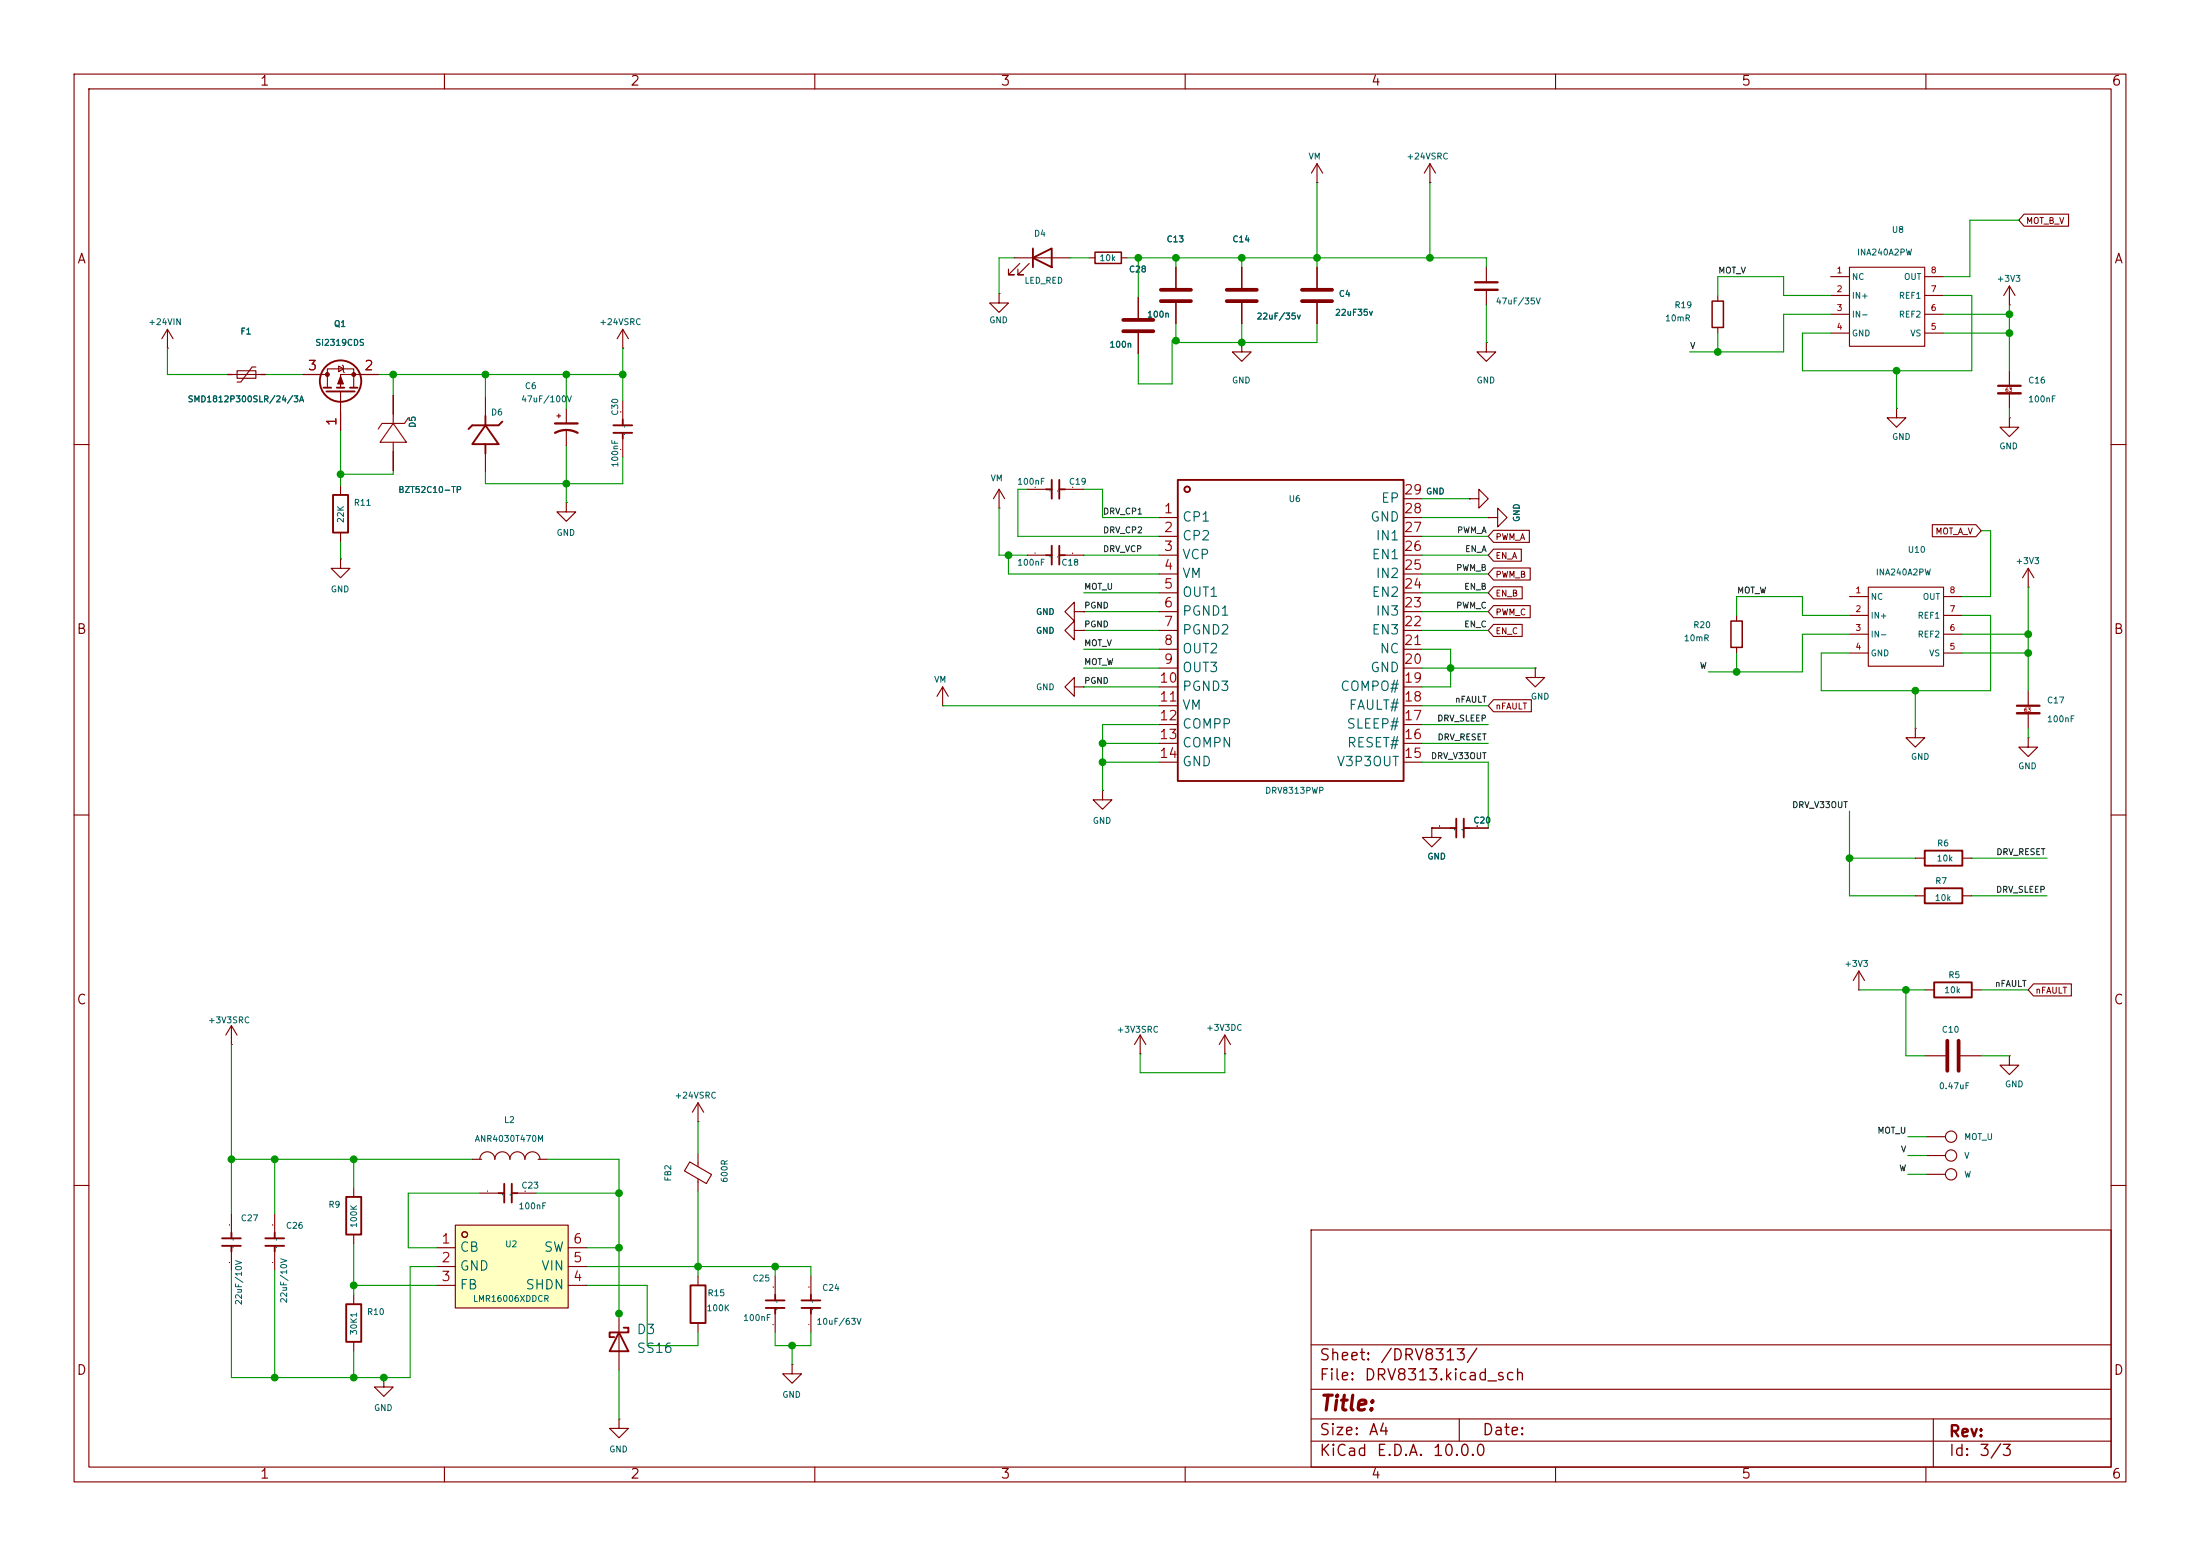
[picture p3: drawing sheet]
<svg xmlns="http://www.w3.org/2000/svg" width="297mm" height="210mm" viewBox="0 0 297 210" stroke-linecap="round" stroke-linejoin="round" font-family="sans-serif">
<g fill="none" stroke="#840000" stroke-width=".15">
<path d="M10 10h277v190h-277zM12 12h273v186h-273zM60 10v2M110 10v2M160 10v2M210 10v2M260 10v2M134.9 39.6v1.3h1.2l-1.2 1.3-1.3-1.3h1.3M134.9 39.6h.1M136.9 34.8h7.6M137.7 35.6l-1.6 1.5h.8h-.8v-.8M138.9 35.6l-1.5 1.5h.8h-.8v-.8"/>
<path d="M147.1 34.8h.7M151.4 34.8h.7M158.7 36.1v2.8M167.6 36.1v2.8M177.8 24.6h.1M177.8 22.1l-.8 1.3M177.8 22.1l.8 1.3M177.8 22.1v2.5M193 24.6h.1M193 22.1l-.7 1.3M193 22.1l.8 1.3M193 22.1v2.5"/>
<path d="M22.6 47h.1M22.6 44.5l-.8 1.2M22.6 44.5l.8 1.2M22.6 44.5v2.5M30.7 50.5h5.1M32 50h2.5v1.1h-2.5zM34.5 49.5h-.5l-1.5 2.1h-.5M40.9 50.5h3.3M44.2 52.3v-2.5h3.6v2.5M45.7 49.4l.7 .4-.7 .4zM46 52.8v5.4M46.2 49.3l.2 .1v.8l.1 .1"/>
<path d="M51.1 50.5h-5.1v1.8M53.1 53.3v2.6M65.5 53.6v2.5M75.2 56.1h.5M75.4 55.9v.5M76.5 55.1v2.1M76.5 58.2v2M84.1 47h.1M84.1 44.5l-.8 1.2M84.1 44.5l.7 1.2M84.1 44.5v2.5M84.1 54.1v2.5"/>
<path d="M84.1 59.2v2.5M153.7 40.1v2.8M153.7 45v2.8M158.7 40.9v2.8M167.6 40.9v2.8M200.7 46.2v1.3h1.2l-1.2 1.3-1.3-1.3h1.3M200.7 46.2h.1M271.3 50v2.1M271.3 53.1v2M10 60h2M46 75.4v1.3h-1.3l1.3 1.3 1.2-1.3h-1.2M46 75.4h.1"/>
<path d="M46 65.5v1.3M46 71.9v1.3M53.1 61v2.5M65.5 61.2v2.6M76.5 67.8v1.3h-1.3l1.3 1.3 1.2-1.3h-1.2M76.5 67.8h.1M134.9 68.6h.1M134.9 66l-.8 1.3M134.9 66l.7 1.3M134.9 66v2.6M138.7 74.9h2.5M138.7 66h2.5"/>
<path d="M143.8 74.9h2.5M143.8 66h2.5M156.5 69.9h2.5M156.5 72.4h2.5M156.5 74.9h2.5M156.5 77.5h2.5M189.5 69.9h2.5M189.5 72.4h2.5M189.5 74.9h2.5M189.5 77.5h2.5M189.5 67.3h2.5M198.4 67.3h1.2v-1.3l1.3 1.3-1.3 1.3v-1.3"/>
<path d="M198.4 67.3h.1M200.9 69.9h1.3v-1.3l1.3 1.3-1.3 1.2v-1.2M200.9 69.9h.1M252.2 79.2h10.2v10.7h-10.2zM273.8 79.2h.1M273.8 76.7l-.8 1.3M273.8 76.7l.8 1.3M273.8 76.7v2.5M285 60h2M145 85.1v-1.3l-1.2 1.3 1.2 1.3v-1.3h1.3M145 82.6v-1.3l-1.2 1.3 1.2 1.2v-1.2h1.3M145 92.7v-1.3l-1.2 1.3 1.2 1.3v-1.3h1.3"/>
<path d="M146.3 85.1h.1M146.3 82.6h.1M146.3 92.7h.1M156.5 80h2.5M156.5 82.6h2.5M156.5 85.1h2.5M156.5 87.6h2.5M156.5 90.2h2.5M156.5 92.7h2.5M156.5 95.3h2.5M156.5 97.8h2.5M189.5 80h2.5"/>
<path d="M189.5 82.6h2.5M189.5 85.1h2.5M189.5 87.6h2.5M189.5 90.2h2.5M189.5 92.7h2.5M189.5 95.3h2.5M189.5 97.8h2.5M207.3 90.2v1.2h1.2l-1.2 1.3-1.3-1.3h1.3M207.3 90.2h.1M234.4 83.1v.7M234.4 87.4v.7M249.7 83.1h2.5"/>
<path d="M249.7 85.6h2.5M249.7 88.1h2.5M249.7 80.5h2.5M258.6 98.3v1.3h1.2l-1.2 1.2-1.3-1.2h1.3M258.6 98.3h.1M262.4 83.1h2.5M262.4 85.6h2.5M262.4 88.1h2.5M262.4 80.5h2.5M273.8 99.6v1.2h1.3l-1.3 1.3-1.3-1.3h1.3M273.8 99.6h.1M10 110h2"/>
<path d="M148.8 106.7v1.3h1.3l-1.3 1.2-1.2-1.2h1.2M148.8 106.7h.1M156.5 100.3h2.5M156.5 102.9h2.5M189.5 100.3h2.5M189.5 102.9h2.5M193.3 111.8v1.2h1.3l-1.3 1.3-1.3-1.3h1.3M193.3 111.8h.1M193.3 111.8h2.5M198.4 111.8h2.5M285 110h2M153.9 139.7l-.7 1.3"/>
<path d="M153.9 139.7l.8 1.3M153.9 139.7v2.5M165.4 139.7l-.8 1.3M165.4 139.7l.7 1.3M165.4 139.7v2.5M251 133.6h.1M251 131.1l-.8 1.2M251 131.1l.7 1.2M251 131.1v2.5M63.8 156.5h1.2M64.8 156.5a1.02 1.02 0 0 1 1-1 1.02 1.02 0 0 1 1 1 1.01 1.01 0 0 1 1-1 1.01 1.01 0 0 1 1 1 1.01 1.01 0 0 1 1.1-1 1.01 1.01 0 0 1 1 1 1.02 1.02 0 0 1 1-1 1.02 1.02 0 0 1 1 1M72.6 156.5h1.3"/>
<path d="M93.1 156.8l3 1.7-.7 1.2-3-1.7zM94.2 151.4h.1M94.2 148.8l-.7 1.3M94.2 148.8l.8 1.3M94.2 148.8v2.6M94.2 155.7v1.8M94.2 159.1v1.7M153.9 142.2h.1M165.4 142.2h.1M260.1 156h2.5M260.1 153.4h2.5M260.1 158.5h2.5"/>
<path d="M10 160h2M31.2 163.8v2.6M31.2 168.9v2.6M37.1 163.8v2.6M37.1 168.9v2.6M47.8 160.3v1.2M47.8 166.6v1.3M47.8 174.8v1.2M64.8 161h2.5M69.8 161h2.6M83.6 177.3v7.6M94.2 172.2v1.3"/>
<path d="M94.2 178.6v1.2M177 166h108v32h-108zM285 160h2M47.8 181.1v1.3M51.8 185.9v1.3h-1.3l1.3 1.3 1.3-1.3h-1.3M51.8 185.9h.1M60 198v2M83.6 191.5v1.3h-1.3l1.3 1.3 1.2-1.3h-1.2M83.6 191.5h.1M110 198v2M160 198v2M177 194.5h108"/>
<path d="M177 191.5h108M177 187.5h108M177 181.5h108M197 191.5v3M210 198v2M260 198v2M261 191.5v6.5"/>
<circle cx="263.4" cy="158.5" r=".76"/>
<circle cx="263.4" cy="153.4" r=".76"/>
<circle cx="263.4" cy="156" r=".76"/>
</g>
<path d="M74.9 58.4a3.2 3.2 0 0 1 3.1 0M74.9 57.2h3.1M269.7 52.1h3.1" fill="none" stroke="#840000" stroke-width=".3"/>
<path d="M269.7 53.1h3.1" fill="none" stroke="#840000" stroke-width=".33"/>
<g fill="none" stroke="#840000" stroke-width=".25">
<path d="M139.4 34.8l2.6-1.3v2.6zM139.4 33.5v2.6M43.7 52.3h1M44.1 52.8h3.8M45.5 52.3h1M47.2 52.3h1.1M65.5 57.4l1.8 2.5h-3.5zM65.5 56.1v1.3M65.5 59.9v1.3M67.8 56.9l-.5 .5h-3.5l-.6 .5M82.8 57.4h2.5M82.8 58.4h2.5"/>
<path d="M84.1 56.6v.8M84.1 58.4v.8M45 66.8h2v5.1h-2zM141.2 66h.8M141.2 74.9h.8M142 64.8v2.5M142 73.7v2.5M143 66h.8M143 64.8v2.5M143 73.7v2.5M143 74.9h.8M159 64.8h30.5v40.6h-30.5z"/>
<path d="M195.8 111.8h.8M196.6 110.5v2.5M197.6 111.8h.8M197.6 110.5v2.5M68.1 159.8v2.5M69.1 159.8v2.5M30 167.1h2.5M30 168.1h2.5M31.2 166.4v.7M31.2 168.1v.8M35.8 167.1h2.6M35.8 168.1h2.6"/>
<path d="M37.1 166.4v.7M37.1 168.1v.8M46.7 176h2.1v5.1h-2.1zM46.7 161.5h2.1v5.1h-2.1zM67.3 161h.8M69.1 161h.7M83.6 179.8l1.2 2.6h-2.5zM84.2 179.2h.6v.6h-2.5v.7h.6M93.2 173.5h2v5.1h-2z"/>
<circle cx="46" cy="51.4" r="2.79"/>
<circle cx="160.3" cy="66" r=".38"/>
</g>
<path d="M156.7 39.1h4.1M165.6 39.1h4.1M151.6 43.2h4.1M151.6 44.7h4.1M156.7 40.6h4.1M165.6 40.6h4.1" fill="none" stroke="#840000" stroke-width=".51"/>
<g fill="#840000" stroke="#840000" stroke-width=".15">
<path d="M46 50.8l.4 1h-.8z"/>
<circle cx="44.2" cy="50.5" r=".25"/>
<circle cx="47.8" cy="50.5" r=".25"/>
</g>
<path d="M147.8 34h3.6v1.6h-3.6zM233.7 83.8h1.5v3.6h-1.5z" fill="none" stroke="#840000" stroke-width=".2"/>
<path d="M53.1 57.2l1.8 2.5h-3.6zM53.1 55.9v1.3M53.1 59.7v1.3M55.1 56.4l-.5 .8h-3l-.5 .7" fill="none" stroke="#a00000" stroke-width=".15"/>
<path d="M61.5 165.4h15.2v11.1h-15.2z" fill="#ffffc2"/>
<g fill="none" stroke="#840000" stroke-width=".15">
<path d="M158.7 36.1v2.8M167.6 36.1v2.8M177.8 36.1v2.8M200.7 36.1v2M200.7 39.1v2M231.9 39.9v.7M247.1 39.9h2.6M247.1 37.3h2.6M249.7 36.1h10.1v10.6h-10.1zM259.8 39.9h2.6M259.8 37.3h2.6M271.3 38.6l-.8 1.3"/>
<path d="M271.3 38.6l.7 1.3M271.3 38.6v2.5M273.3 28.9h6v1.6h-6l-.8-.8zM30.7 50.5h.7M35.2 50.5h.6M40.9 50.5h2.5M46 55.6v2.6M48.5 50.5h2.6M53.1 53.3v2.6M153.7 40.1v2.8M153.7 45v2.8M158.7 40.9v2.8"/>
<path d="M167.6 46.2v1.3h1.3l-1.3 1.3-1.2-1.3h1.2M167.6 46.2h.1M167.6 40.9v2.8M177.8 40.9v2.8M231.9 44.2v.8M247.1 42.4h2.6M247.1 45h2.6M256 55.1v1.3h1.3l-1.3 1.3-1.2-1.3h1.2M256 55.1h.1M259.8 42.4h2.6M259.8 45h2.6M271.3 56.4v1.3h1.2l-1.2 1.2-1.3-1.2h1.3"/>
<path d="M271.3 56.4h.1M271.3 41.1h.1M53.1 61v2.5M198.4 67.3h.1M200.9 69.9h.1M201.6 79.2h3.9v1.6h-3.9l-.7-.8zM201.6 76.7h5v1.6h-5l-.7-.8zM201.6 71.6h4.9v1.6h-4.9l-.7-.8zM201.6 74.1h3.8v1.6h-3.8l-.7-.8zM260.9 70.8h5.9l.7 .8-.7 .8h-5.9zM127.3 95.3h.1M127.3 92.7l-.8 1.3"/>
<path d="M127.3 92.7l.7 1.3M127.3 92.7v2.6M146.3 82.6h.1M146.3 85.1h.1M201.6 81.7h5v1.7h-5l-.7-.8zM201.6 84.3h3.9v1.6h-3.9l-.7-.8zM201.6 94.4h5.1v1.7h-5.1l-.7-.8zM273.8 93.2v2.1M273.8 96.3v2M193.3 111.8h.1M193.3 111.8h2.5M198.4 111.8h2.5"/>
<path d="M258.6 115.8h1.2M264.9 115.8h1.3M31.2 138.4l-.7 1.3M31.2 138.4l.8 1.3M31.2 138.4v2.6M258.6 120.9h1.2M259.8 133.6h1.3M264.9 120.9h1.3M266.2 133.6h1.3M274.5 132.8h5.1v1.6h-5.1l-.7-.8zM31.2 141h.1M259.8 142.5h2.8"/>
<path d="M264.7 142.5h2.8M271.3 142.5v1.3h1.2l-1.2 1.2-1.3-1.2h1.3M271.3 142.5h.1M58.9 168.4h2.6M58.9 170.9h2.6M58.9 173.5h2.6M61.5 165.4h15.2v11.1h-15.2zM76.7 168.4h2.5M76.7 170.9h2.5M76.7 173.5h2.5M104.6 172.2v2.6M104.6 177.3v2.5"/>
<path d="M109.5 172.2v2.6M109.5 177.3v2.5M106.9 184.2v1.2h-1.2l1.2 1.3 1.3-1.3h-1.3M106.9 184.2h.1"/>
<circle cx="62.7" cy="166.6" r=".38"/>
</g>
<path d="M199.1 38.1h3.1M272.3 95.3h3" fill="none" stroke="#840000" stroke-width=".3"/>
<path d="M199.1 39.1h3.1M272.3 96.3h3" fill="none" stroke="#840000" stroke-width=".33"/>
<path d="M259.8 119.9h5.1v2h-5.1zM259.8 114.8h5.1v2h-5.1zM261.1 132.6h5.1v2h-5.1zM103.4 175.5h2.5M103.4 176.5h2.5M104.6 174.8v.7M104.6 176.5v.8M108.2 175.5h2.5M108.2 176.5h2.5M109.5 174.8v.7M109.5 176.5v.8" fill="none" stroke="#840000" stroke-width=".25"/>
<path d="M175.8 39.1h4M175.8 40.6h4M262.9 140.5v4M264.4 140.5v4" fill="none" stroke="#840000" stroke-width=".51"/>
<path d="M231.1 40.6h1.6v3.6h-1.6z" fill="none" stroke="#840000" stroke-width=".2"/>
<g fill="none" stroke="#009600" stroke-width=".15">
<path d="M136.9 34.8h-2v4.8M144.5 34.8h2.6M152.1 34.8h48.6v1.3M153.7 34.8v5.3M158.7 34.8v1.3M167.6 34.8v1.3M177.8 24.6v11.5M193 24.6v10.2M231.9 39.9v-2.6h8.9v2.6h6.3M262.4 39.9h3.8v10.1h-22.9v-5h3.8M272.5 29.7h-6.6v7.6h-3.5M22.6 47v3.5h8.1"/>
<path d="M35.8 50.5h5.1M46 58.2v7.3M51.1 50.5h33M53.1 50.5v2.8M65.5 50.5v3.1M76.5 50.5v4.6M84.1 47v7.1M158.7 46h-.5v5.8h-4.5v-4M158.7 43.7v2.5h19.1v-2.5M167.6 43.7v2.5M200.7 41.1v5.1M231.9 45v2.5"/>
<path d="M247.1 42.4h-6.3v5.1h-12.7M256 50v5.1M262.4 45h8.9M262.4 42.4h8.9M271.3 41.1v8.9M271.3 55.1v1.3M46 73.2v2.2M53.1 63.5v.5h-7.1M76.5 60.2v7.6M84.1 61.7v3.6h-18.6v-1.5M134.9 68.6v6.3h3.8M136.1 74.9v2.6h20.4"/>
<path d="M138.7 66h-1.3v6.4h19.1M146.3 74.9h10.2M146.3 66h2.5v3.9h7.7M192 74.9h8.9M192 72.4h8.9M192 77.5h8.9M192 69.9h8.9M192 67.3h6.4M267.5 71.6h1.2v8.9h-3.8M273.8 79.2v14M127.3 95.3h29.2M146.3 82.6h10.2"/>
<path d="M146.3 87.6h10.2M146.3 90.2h10.2M146.3 92.7h10.2M146.3 80h10.2M146.3 85.1h10.2M156.5 97.8h-7.7v8.9M192 82.6h8.9M192 87.6h3.8v5.1h-3.8M192 90.2h15.3M192 95.3h8.9M192 97.8h8.9M192 80h8.9"/>
<path d="M192 85.1h8.9M234.4 83.1v-2.6h8.9v2.6h6.4M234.4 88.1v2.6M249.7 85.6h-6.4v5.1h-12.7M258.6 93.2v5.1M264.9 83.1h3.8v10.1h-22.8v-5.1h3.8M264.9 88.1h8.9M264.9 85.6h8.9M273.8 98.3v1.3M148.8 100.3h7.7M148.8 102.9h7.7M192 100.3h8.9"/>
<path d="M192 102.9h8.9v8.9M249.7 109.5v11.4h8.9M249.7 115.8h8.9M266.2 115.8h10.2M251 133.6h8.8M257.3 133.6v8.9h2.5M266.2 120.9h10.2M267.5 133.6h6.3M31.2 141v22.8M31.2 156.5h32.6M37.1 156.5v7.3M47.8 156.5v3.8"/>
<path d="M73.9 156.5h9.7v21M94.2 151.4v4.3M153.9 142.2v2.6h11.5v-2.6M257.6 158.5h2.5M257.6 153.4h2.5M257.6 156h2.5M267.5 142.5h3.8M37.1 171.5v14.4M47.8 173.5h11.1M47.8 167.9v6.9M58.9 170.9h-3.5v15h-24.2v-14.4M64.8 161h-9.7v7.4h3.8"/>
<path d="M72.4 161h11.2M79.2 173.5h8.2v8.1h6.8v-1.8M79.2 170.9h30.3v1.3M79.2 168.4h4.4M94.2 160.8v11.4M104.6 179.8v1.8h4.9v-1.8M104.6 170.9v1.3M47.8 182.4v3.5M83.6 184.9v6.6M106.9 181.6v2.6"/>
</g>
<g fill="#009600" stroke="#009600" stroke-width=".14">
<circle cx="76.5" cy="50.5" r=".46"/>
<circle cx="84.1" cy="50.5" r=".46"/>
<circle cx="65.5" cy="50.5" r=".46"/>
<circle cx="46" cy="64" r=".46"/>
<circle cx="53.1" cy="50.5" r=".46"/>
<circle cx="76.5" cy="65.3" r=".46"/>
<circle cx="51.8" cy="185.9" r=".46"/>
<circle cx="37.1" cy="185.9" r=".46"/>
<circle cx="47.8" cy="185.9" r=".46"/>
<circle cx="47.8" cy="173.5" r=".46"/>
<circle cx="37.1" cy="156.5" r=".46"/>
<circle cx="31.2" cy="156.5" r=".46"/>
<circle cx="47.8" cy="156.5" r=".46"/>
<circle cx="167.6" cy="46.2" r=".46"/>
<circle cx="158.7" cy="46" r=".46"/>
<circle cx="153.7" cy="34.8" r=".46"/>
<circle cx="136.1" cy="74.9" r=".46"/>
<circle cx="104.6" cy="170.9" r=".46"/>
<circle cx="94.2" cy="170.9" r=".46"/>
<circle cx="83.6" cy="177.3" r=".46"/>
<circle cx="83.6" cy="161" r=".46"/>
<circle cx="83.6" cy="168.4" r=".46"/>
<circle cx="106.9" cy="181.6" r=".46"/>
<circle cx="177.8" cy="34.8" r=".46"/>
<circle cx="193" cy="34.8" r=".46"/>
<circle cx="167.6" cy="34.8" r=".46"/>
<circle cx="158.7" cy="34.8" r=".46"/>
<circle cx="258.6" cy="93.2" r=".46"/>
<circle cx="249.7" cy="115.8" r=".46"/>
<circle cx="273.8" cy="85.6" r=".46"/>
<circle cx="273.8" cy="88.1" r=".46"/>
<circle cx="148.8" cy="100.3" r=".46"/>
<circle cx="148.8" cy="102.9" r=".46"/>
<circle cx="256" cy="50" r=".46"/>
<circle cx="271.3" cy="42.4" r=".46"/>
<circle cx="271.3" cy="45" r=".46"/>
<circle cx="231.9" cy="47.5" r=".46"/>
<circle cx="257.3" cy="133.6" r=".46"/>
<circle cx="195.8" cy="90.2" r=".46"/>
<circle cx="234.4" cy="90.7" r=".46"/>
</g>
<text font-size="2" fill="#840000" x="178" y="190.9">Title:</text>
<g font-size="1.5" fill="#840000">
<text x="178" y="184">Sheet:</text>
<text x="186.2" y="184">/DRV8313/</text>
<text x="178" y="186.7">File:</text>
<text x="184.1" y="186.7">DRV8313.kicad_sch</text>
<text x="178" y="196.9">KiCad</text>
<text x="178" y="194.1">Size:</text>
<text x="184.7" y="194.1">A4</text>
<text x="185.7" y="196.9">E.D.A.</text>
<text x="193.3" y="196.9">10.0.0</text>
<text x="200" y="194.1">Date:</text>
<text x="263" y="194.3">Rev:</text>
<text x="263" y="196.9">Id:</text>
<text x="267.1" y="196.9">3/3</text>
</g>
<g font-size="1.3" fill="#840000">
<text x="35" y="11.9">1</text>
<text x="85" y="11.9">2</text>
<text x="135" y="11.9">3</text>
<text x="185" y="11.9">4</text>
<text x="235" y="11.9">5</text>
<text x="285" y="11.9">6</text>
<text x="10.3" y="35.9">A</text>
<text x="285.3" y="35.9">A</text>
<text x="10.3" y="85.9">B</text>
<text x="285.3" y="85.9">B</text>
<text x="10.3" y="135.9">C</text>
<text x="285.3" y="135.9">C</text>
<text x="10.3" y="185.9">D</text>
<text x="285.3" y="185.9">D</text>
<text x="35" y="199.9">1</text>
<text x="85" y="199.9">2</text>
<text x="135" y="199.9">3</text>
<text x="185" y="199.9">4</text>
<text x="235" y="199.9">5</text>
<text x="285" y="199.9">6</text>
</g>
<g font-size="1.3" fill="#a90000">
<text x="41.5" y="50.3">3</text>
<text x="49.1" y="50.3">2</text>
<text x="45.7" y="57.6" transform="rotate(-90 45.7 57.6)">1</text>
<text x="157" y="69.6">1</text>
<text x="189.4" y="69.6">28</text>
<text x="189.4" y="67.1">29</text>
<text x="157" y="72.1">2</text>
<text x="157" y="74.7">3</text>
<text x="157" y="77.2">4</text>
<text x="189.4" y="77.2">25</text>
<text x="189.4" y="74.7">26</text>
<text x="189.4" y="72.1">27</text>
<text x="157" y="79.8">5</text>
<text x="157" y="82.3">6</text>
<text x="189.4" y="82.3">23</text>
<text x="189.4" y="79.8">24</text>
<text x="157" y="84.8">7</text>
<text x="157" y="87.4">8</text>
<text x="157" y="89.9">9</text>
<text x="189.4" y="89.9">20</text>
<text x="189.4" y="87.4">21</text>
<text x="189.4" y="84.8">22</text>
<text x="156.4" y="92.5">10</text>
<text x="156.4" y="95">11</text>
<text x="189.4" y="95">18</text>
<text x="189.4" y="92.5">19</text>
<text x="156.4" y="97.5">12</text>
<text x="156.4" y="100.1">13</text>
<text x="189.4" y="100.1">16</text>
<text x="189.4" y="97.5">17</text>
<text x="156.4" y="102.6">14</text>
<text x="189.4" y="102.6">15</text>
<text x="59.5" y="168.1">1</text>
<text x="59.5" y="170.7">2</text>
<text x="59.5" y="173.2">3</text>
<text x="77.3" y="173.2">4</text>
<text x="77.3" y="170.7">5</text>
<text x="77.3" y="168.1">6</text>
</g>
<g font-size="1.3" fill="#006464">
<text x="159.5" y="70.7">CP1</text>
<text x="184.9" y="70.7">GND</text>
<text x="186.4" y="68.2">EP</text>
<text x="159.5" y="73.3">CP2</text>
<text x="159.5" y="75.8">VCP</text>
<text x="185.1" y="75.8">EN1</text>
<text x="185.6" y="73.3">IN1</text>
<text x="159.5" y="78.3">VM</text>
<text x="159.5" y="80.9">OUT1</text>
<text x="159.5" y="83.4">PGND1</text>
<text x="185.1" y="80.9">EN2</text>
<text x="185.6" y="83.4">IN3</text>
<text x="185.6" y="78.3">IN2</text>
<text x="159.5" y="86">PGND2</text>
<text x="159.5" y="88.5">OUT2</text>
<text x="185.1" y="86">EN3</text>
<text x="186.2" y="88.5">NC</text>
<text x="159.5" y="91">OUT3</text>
<text x="159.5" y="93.6">PGND3</text>
<text x="180.9" y="93.6">COMPO#</text>
<text x="184.9" y="91">GND</text>
<text x="159.5" y="96.1">VM</text>
<text x="159.5" y="98.7">COMPP</text>
<text x="159.5" y="101.2">COMPN</text>
<text x="181.7" y="98.7">SLEEP#</text>
<text x="181.8" y="101.2">RESET#</text>
<text x="182" y="96.1">FAULT#</text>
<text x="159.5" y="103.7">GND</text>
<text x="180.4" y="103.7">V3P3OUT</text>
<text x="62" y="169.3">CB</text>
<text x="62" y="171.8">GND</text>
<text x="73" y="171.8">VIN</text>
<text x="73.3" y="169.3">SW</text>
<text x="62" y="174.3">FB</text>
<text x="70.9" y="174.3">SHDN</text>
<text x="85.9" y="180.4">D3</text>
<text x="85.9" y="182.9">SS16</text>
</g>
<g font-size=".8" fill="#006464">
<text x="176.6" y="21.7">VM</text>
<text x="189.8" y="21.7">+24VSRC</text>
<text x="139.5" y="32.1">D4</text>
<text x="148.4" y="35.4">10k</text>
<text x="157.4" y="32.9">C13</text>
<text x="166.3" y="32.9">C14</text>
<text x="250.6" y="34.7">INA240A2PW</text>
<text x="255.3" y="31.6">U8</text>
<text x="138.2" y="38.5">LED_RED</text>
<text x="152.3" y="37">C28</text>
<text x="180.7" y="40.3">C4</text>
<text x="201.9" y="41.3">47uF/35V</text>
<text x="226" y="41.8">R19</text>
<text x="249.9" y="40.5">IN+</text>
<text x="249.9" y="38">NC</text>
<text x="256.3" y="40.5">REF1</text>
<text x="257" y="38">OUT</text>
<text x="269.5" y="38.2">+3V3</text>
<text x="20" y="44.1">+24VIN</text>
<text x="32.4" y="45.3">F1</text>
<text x="42.5" y="46.9">Si2319CDS</text>
<text x="45" y="44.3">Q1</text>
<text x="80.8" y="44.1">+24VSRC</text>
<text x="133.5" y="43.8">GND</text>
<text x="149.7" y="47.1">100n</text>
<text x="154.8" y="43.1">100n</text>
<text x="169.6" y="43.3">22uF/35v</text>
<text x="180.2" y="42.8">22uF35v</text>
<text x="224.7" y="43.6">10mR</text>
<text x="249.9" y="43.1">IN-</text>
<text x="249.9" y="45.6">GND</text>
<text x="256.3" y="43.1">REF2</text>
<text x="257.8" y="45.6">VS</text>
<text x="70.8" y="52.7">C6</text>
<text x="166.3" y="51.9">GND</text>
<text x="199.3" y="51.9">GND</text>
<text x="273.7" y="51.9">C16</text>
<text x="25.3" y="54.5">SMD1812P300SLR/24/3A</text>
<text x="56.3" y="57.8" transform="rotate(-90 56.3 57.8)">D5</text>
<text x="66.2" y="56.3">D6</text>
<text x="70.3" y="54.5">47uF/100V</text>
<text x="83.6" y="56.2" transform="rotate(-90 83.6 56.2)">C30</text>
<text x="255.4" y="59.6">GND</text>
<text x="273.7" y="54.5">100nF</text>
<text x="83.6" y="63.2" transform="rotate(-90 83.6 63.2)">100nF</text>
<text x="133.7" y="65.2">VM</text>
<text x="137.3" y="65.6">100nF</text>
<text x="144.2" y="65.6">C19</text>
<text x="269.8" y="60.8">GND</text>
<text x="46.6" y="70.7" transform="rotate(-90 46.6 70.7)">22K</text>
<text x="47.7" y="68.5">R11</text>
<text x="53.7" y="66.7">BZT52C10-TP</text>
<text x="173.9" y="67.9">U6</text>
<text x="192.5" y="66.9">GND</text>
<text x="205.4" y="70.5" transform="rotate(-90 205.4 70.5)">GND</text>
<text x="75.1" y="72.5">GND</text>
<text x="137.3" y="76.5">100nF</text>
<text x="143.2" y="76.5">C18</text>
<text x="253.2" y="77.9">INA240A2PW</text>
<text x="257.5" y="74.8">U10</text>
<text x="272" y="76.3">+3V3</text>
<text x="44.6" y="80.1">GND</text>
<text x="139.8" y="83.2">GND</text>
<text x="252.5" y="83.7">IN+</text>
<text x="252.5" y="81.2">NC</text>
<text x="258.8" y="83.7">REF1</text>
<text x="259.5" y="81.2">OUT</text>
<text x="139.8" y="85.7">GND</text>
<text x="227.3" y="86.7">10mR</text>
<text x="228.5" y="85">R20</text>
<text x="252.5" y="86.2">IN-</text>
<text x="252.5" y="88.8">GND</text>
<text x="258.8" y="86.2">REF2</text>
<text x="260.4" y="88.8">VS</text>
<text x="126" y="92.3">VM</text>
<text x="139.8" y="93.3">GND</text>
<text x="206.6" y="94.6">GND</text>
<text x="276.3" y="95.1">C17</text>
<text x="276.3" y="97.7">100nF</text>
<text x="170.7" y="107.3">DRV8313PWP</text>
<text x="257.9" y="102.7">GND</text>
<text x="272.4" y="104">GND</text>
<text x="147.5" y="111.4">GND</text>
<text x="198.8" y="111.3">C20</text>
<text x="192.6" y="116.2">GND</text>
<text x="261.2" y="119.5">R7</text>
<text x="261.4" y="116.5">10k</text>
<text x="261.4" y="114.4">R6</text>
<text x="261.1" y="121.8">10k</text>
<text x="248.9" y="130.7">+3V3</text>
<text x="262.4" y="134.2">10k</text>
<text x="263" y="132.2">R5</text>
<text x="28" y="138.3">+3V3SRC</text>
<text x="150.7" y="139.6">+3V3SRC</text>
<text x="162.8" y="139.3">+3V3DC</text>
<text x="262.1" y="139.6">C10</text>
<text x="91" y="148.5">+24VSRC</text>
<text x="261.7" y="147.2">0.47uF</text>
<text x="270.6" y="146.9">GND</text>
<text x="64" y="154.3">ANR4030T470M</text>
<text x="68" y="151.8">L2</text>
<text x="265.1" y="154.1">MOT_U</text>
<text x="70.3" y="160.6">C23</text>
<text x="90.8" y="159.5" transform="rotate(-90 90.8 159.5)">FB2</text>
<text x="98.4" y="159.7" transform="rotate(-90 98.4 159.7)">600R</text>
<text x="265.1" y="156.6">V</text>
<text x="265.1" y="159.1">W</text>
<text x="32.4" y="165">C27</text>
<text x="38.5" y="166">C26</text>
<text x="44.3" y="163.2">R9</text>
<text x="48.4" y="165.8" transform="rotate(-90 48.4 165.8)">100K</text>
<text x="69.9" y="163.4">100nF</text>
<text x="68.1" y="168.5">U2</text>
<text x="101.5" y="173.1">C25</text>
<text x="32.8" y="176.2" transform="rotate(-90 32.8 176.2)">22uF/10V</text>
<text x="38.9" y="176" transform="rotate(-90 38.9 176)">22uF/10V</text>
<text x="49.5" y="177.7">R10</text>
<text x="63.8" y="175.9">LMR16006XDDCR</text>
<text x="95.3" y="177.2">100K</text>
<text x="95.4" y="175.1">R15</text>
<text x="100.3" y="178.5">100nF</text>
<text x="110.2" y="179">10uF/63V</text>
<text x="110.9" y="174.4">C24</text>
<text x="48.4" y="180.3" transform="rotate(-90 48.4 180.3)">30K1</text>
<text x="50.4" y="190.6">GND</text>
<text x="105.5" y="188.8">GND</text>
<text x="82.2" y="196.2">GND</text>
</g>
<g font-size=".8" fill="#840000">
<text x="273.5" y="30.4">MOT_B_V</text>
<text x="201.8" y="73.1">PWM_A</text>
<text x="201.8" y="75.6">EN_A</text>
<text x="261.2" y="72.3">MOT_A_V</text>
<text x="201.8" y="80.7">EN_B</text>
<text x="201.8" y="78.2">PWM_B</text>
<text x="201.8" y="83.2">PWM_C</text>
<text x="201.8" y="85.8">EN_C</text>
<text x="201.8" y="95.9">nFAULT</text>
<text x="274.7" y="134.3">nFAULT</text>
</g>
<g font-size=".8" fill="#0f0f0f">
<text x="231.9" y="37.1">MOT_V</text>
<text x="228.1" y="47.3">V</text>
<text x="148.8" y="69.6">DRV_CP1</text>
<text x="148.8" y="74.7">DRV_VCP</text>
<text x="148.8" y="72.2">DRV_CP2</text>
<text x="196.5" y="77.2">PWM_B</text>
<text x="196.6" y="72.2">PWM_A</text>
<text x="197.7" y="74.7">EN_A</text>
<text x="146.3" y="82.3">PGND</text>
<text x="146.3" y="79.8">MOT_U</text>
<text x="196.5" y="82.3">PWM_C</text>
<text x="197.6" y="79.8">EN_B</text>
<text x="234.4" y="80.3">MOT_W</text>
<text x="146.3" y="89.9">MOT_W</text>
<text x="146.3" y="87.4">MOT_V</text>
<text x="146.3" y="84.9">PGND</text>
<text x="197.6" y="84.9">EN_C</text>
<text x="146.3" y="92.5">PGND</text>
<text x="196.4" y="95">nFAULT</text>
<text x="229.4" y="90.5">W</text>
<text x="194" y="97.6">DRV_SLEEP</text>
<text x="194" y="100.1">DRV_RESET</text>
<text x="193.1" y="102.6">DRV_V33OUT</text>
<text x="241.9" y="109.3">DRV_V33OUT</text>
<text x="269.4" y="115.6">DRV_RESET</text>
<text x="269.4" y="120.7">DRV_SLEEP</text>
<text x="269.3" y="133.4">nFAULT</text>
<text x="253.4" y="153.2">MOT_U</text>
<text x="256.6" y="155.7">V</text>
<text x="256.3" y="158.3">W</text>
</g>
<g font-size=".8" fill="#a90000">
<text x="247.9" y="39.6">2</text>
<text x="247.9" y="37.1">1</text>
<text x="260.6" y="39.6">7</text>
<text x="260.6" y="37.1">8</text>
<text x="247.9" y="42.2">3</text>
<text x="247.9" y="44.7">4</text>
<text x="260.6" y="44.7">5</text>
<text x="260.6" y="42.2">6</text>
<text x="250.4" y="82.8">2</text>
<text x="250.4" y="80.3">1</text>
<text x="263.1" y="82.8">7</text>
<text x="263.1" y="80.3">8</text>
<text x="250.4" y="85.3">3</text>
<text x="250.4" y="87.9">4</text>
<text x="263.1" y="87.9">5</text>
<text x="263.1" y="85.3">6</text>
</g>
<g font-size=".5" fill="#ff1525">
<text x="270.6" y="53">63</text>
<text x="273.2" y="96.2">63</text>
</g>
</svg>
